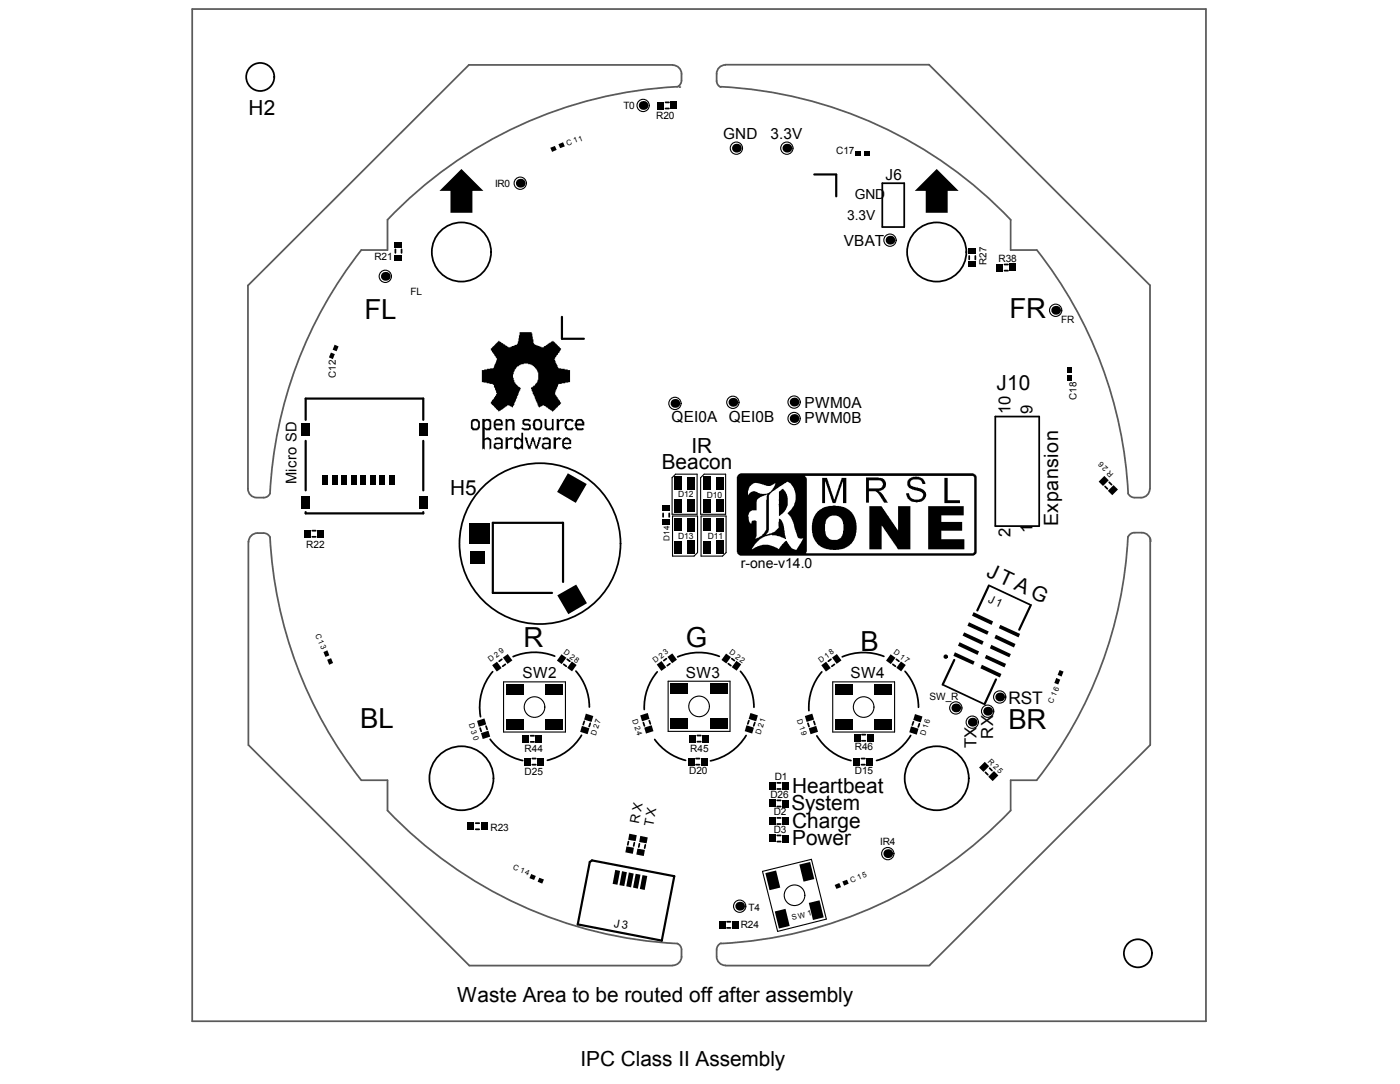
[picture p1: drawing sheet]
<svg xmlns="http://www.w3.org/2000/svg" width="279mm" height="216mm" viewBox="0 0 279 216" stroke-linecap="round" stroke-linejoin="round" font-family="sans-serif">
<circle cx="135.4" cy="17.3" r=".17" fill="#5a5a5a"/>
<g fill="none" stroke="#5a5a5a" stroke-width=".35">
<path d="M38.3 1.8h202.1v201.6h-202.1zM93.4 13l-44 43.9v40.5a1.75 1.75 0 0 0 1.8 1.7M93.4 12.9h40.7M134.1 13a1.75 1.75 0 0 1 1.7 1.7M135.8 14.7a2.37 2.37 0 0 1-.5 2.4l-.3 .2a85.5 85.5 0 0 0-57.8 26.5v6h-5.2M142.8 16.1a1.35 1.35 0 0 0 .9 1.3M142.8 16.2a2.66 2.66 0 0 1 .9-3l.9-.3h40.6l44 43.9M143.7 17.3a85.7 85.7 0 0 1 57.7 26.5v6h5.3a85.3 85.3 0 0 1 18.2 48.4M72 49.8a85.3 85.3 0 0 0-18.2 48.5M229.2 56.8v40.6M53.8 98.3a1.36 1.36 0 0 1-1.2 .8h-1.3M229.2 97.4a1.75 1.75 0 0 1-1.8 1.7 2.36 2.36 0 0 1-2.4-.6l-.2-.3"/>
<path d="M49.5 107.8l.1 40.6 43.9 43.9h40.6a1.75 1.75 0 0 0 1.7-1.8M52.5 106.2a2.48 2.48 0 0 0-2.7 .8l-.2 .9M52.6 106.2a1.36 1.36 0 0 1 1.2 .8 85.4 85.4 0 0 0 18.2 48.4M224.8 106.9a85.3 85.3 0 0 1-18.1 48.5M226.1 106.1a1.36 1.36 0 0 0-1.2 .8M226.2 106.1a2.64 2.64 0 0 1 2.9 .9l.2 .8M229.3 107.2v41.2l-44 43.9h-40.7a1.75 1.75 0 0 1-1.8-1.8M72 155.4h5.2v6a85.7 85.7 0 0 0 57.8 26.5 1.35 1.35 0 0 1 .8 1.3M206.6 155.4h-5.2v6a85.7 85.7 0 0 1-57.7 26.5M135.8 189.2v1.5M142.8 189.2v1.3M143.7 187.9a1.44 1.44 0 0 0-.9 1.3"/>
</g>
<g fill="#000">
<path d="M87.6 38l4.4-4.3 4.3 4.3h-2.1v4.4h-4.4v-4.4zM182.3 38l4.4-4.3 4.4 4.3h-2.2v4.4h-4.4v-4.4zM97.8 69.4l1.6-1.5 .4 .2 .2 .2h.2l.1 .3h.3l.1 .2h.2l.4 .4h.5l.2-.3 1-.2 .1-.3h.1v-.4h.1l.3-1.8h2.4l.5 2.4 .4 .1v.1l.6 .1v.1h.4v.2h.5l.1-.3h.2l.5-.5h.2l.2-.2h.2l.1-.2 .4-.1 1.5 1.5-.3 .9-.3 .1v.2l-.3 .2v.3l-.4 .3 .2 .9h.2v.2l.2 .3v.3l.3 .3 2.2 .3v2.4l-2.2 .4-.3 .7h-.1v.3l-.3 .3v.8l.4 .5 .3 .6 .2 .1 .2 .6-1.5 1.6h-.3l-.1-.3-.6-.2-.1-.3-.3-.1-.4-.4h-.4v.2l-.5 .1v.1l-.3-.1-.2-.8h-.2l-.1-.6-.2-.3v-.4l-.3-.2-.2-.8h-.1v-.4h-.2v-.3h.3l.2-.4h.3l.1-.3 .4-.3 .1-.6h.1v-1.4h-.1l-.3-.7-.2-.1-.5-.6-.5-.3h-.4v-.1h-.9v.1h-.5l-.2 .3h-.3l-.1 .2h-.2l-.2 .5-.3 .1-.1 .5h-.1v.4h-.1v.7h.1l.1 .9 .2 .1v.3l.6 .6 .5 .2-.1 .5-.3 .2-.1 .6-.2 .3-.2 .9h-.2v.2l-.2 .3v.4l-.2 .2v.2l-.5-.1-.2-.3h-.5l-.2 .3-.7 .3-.1 .3h-.3v.2l-.4 .2-.1-.3-.3-.1-.2-.4-.3-.1-.1-.2-.6-.5v-.4l.6-.6 .3-.5 .2-.2v-.2h.1l-.3-1.2-.3-.2v-.4l-.2-.1v-.1l-2.2-.4v-2.4l2.3-.3 .2-.8 .3-.2 .1-.6h.1v-.5l-.5-.5-.2-.5-.2-.2v-.2l-.3-.1zM100.8 83.4h.4v.3l.2-.3h.7l.4 .3 .1 2h-.5v-1.7l-.2-.1v-.1h-.5l-.2 .2v1.7h-.4zM100.8 87.1h.4v.3l.4-.2v-.1l.7 .1-.2 .4-.5-.1-.4 .2v1.7h-.3v.1h-.1zM104.1 83.7l.4-.3 1.2 .1 .1 .3-.2 .2-.3-.1v-.1h-.7l-.1 .1v.4l.1 .1 1.1 .1v1.1h-.3v.1h-1v-.1l-.5-.1 .2-.4 .4 .2 .9-.1v-.4h-.1h-.8v-.2l-.4-.1zM104.6 87.1l.5 .1v.5h.1l.2 1.1 .3-.3 .4-1.4h.3v.4h.1v.4h.2v.4l.2 .5h.1l.1-.7h.1l.2-1h.5l-.2 .6h-.1l-.1 .8h-.1v.3h-.2v.4h-.1v.3l-.4-.2v-.4h-.2v-.4h-.1l-.1-.6-.2 .1v.5h-.2v.3h-.1l-.1 .7-.4-.1-.3-1.2h-.2l-.1-.7h-.1zM108.6 83.4h.3v1.6l.3 .3h.6l.2-.2v-1.7h.3v2.3h-.3v-.2h-.1l-.1 .2h-.9l-.2-.2v-.3h-.1zM110.3 87.1h.5v.3l.4-.2v-.1l.7 .1-.2 .4-.5-.1-.4 .2v1.8l-.1-.1h-.4zM111 83.4h.4l-.1 .3h.3l.1-.3 .8 .1-.2 .4-.2-.1h-.4l-.3 .2v1.7h-.4zM112.7 83.7l.4-.3h.8l.4 .3-.1 .3h-.3l-.1-.2-.7 .1-.1 .6h-.1l.1 .6 .2 .2h.6l.3-.2 .2 .1v.3l-.2 .2h-1v-.1l-.4-.1-.2-.5v-.7zM155.3 97.8l.8-.4 .7 1 .2 .8v1.4l-.3 .9-1.3 1.3h-.1l-.1-1.9z"/>
<path d="M163.9 95.2h.9l1.5 4.3 1.4-4.3h1v5h-.7v-4.3l-1.5 4.3h-.5l-.1-.1-.6-2.1-.7-2-.2-.1v4.3h-.5zM181.1 95.5l.8-.5h1.3l.8 .4 .4 .7v.3h-.5l-.3-.7-.3-.2h-1.3l-.1 .1a.69 .69 0 0 0-.5 .7 .69 .69 0 0 0 .5 .6l1.1 .2 1.1 .4 .5 .6v.9l-.3 .4-.6 .5-.8 .2-1.3-.2-.7-.6-.3-.7v-.4h.6l.3 .9 .7 .4h1l.4-.2 .3-.4a.54 .54 0 0 0-.3-.8l-.3-.3-1.5-.3-.6-.3-.4-.6v-.6zM188.2 95.2h.7v4.4h2.4v.6h-3.1zM173.3 100.8h2.4l3.2 4.8 .1-4.8h2.5v8.6h-2.6l-.2-.6-2.9-4.1-.1 4.7h-2.4zM185 100.8h7.1v1.8h-4.5v1.4h4.2v1.7h-4.2v1.7h4.6v2h-7.2z"/>
<path d="M93.9 83.7l.4-.3h.9l.4 .5v1.3h-.1l-.1 .4h-.2v.1h-1l-.3-.2zM94.2 84v1.1l.2 .2 .8-.1v-.2h.1v-.9h-.1v-.2l-.6-.1v.1z"/>
<path d="M96.1 83.4h.5v.3l.2-.3h.8l.3 .4v1.7l-.2 .2h-.9l-.2-.2v1.9l.4-.2v-.1h.4v.1h.3l.2 .3v1.9h-.2v.1l-.1-1.8a.63 .63 0 0 0-1 0v1.8l-.1-.1-.4 .1zM96.6 84v.6a.52 .52 0 0 0 .2 .7l.5-.1a.64 .64 0 0 0 .3-.8v-.4l-.3-.1v-.1h-.5z"/>
<path d="M98.5 87.4l.4-.2v-.1h.8v.1h.2l.3 .3v1.9l-.5-.1-.2 .1v.1h-.5v-.1l-.5-.1-.1-.8 .2-.3h1.2v-.5l-.2-.2h-.6l-.2 .2zM98.8 88.5v.4h.1l.1 .3h.6l.2-.3v-.4z"/>
<path d="M98.5 83.8l.4-.4h.8l.4 .3 .2 1.1h-1.5l.2 .5h1.2l-.3 .4h-1v-.1h-.3v-.3l-.2-.2zM99 83.8l-.2 .6h1v-.4l-.2-.1v-.1z"/>
<path d="M102.6 87.4l.4-.2v-.1h.4l.3 .3h.2v-1.2h.4v3.3l-.4-.2-.5 .1v.1l-.8-.2zM103 87.6v.3h-.2v.9h.2v.2l.4 .2v-.2l.4-.1 .1-.8h-.1l-.1-.5z"/>
<path d="M106.3 83.8l.5-.4h.8l.4 .4 .1 1.3-.2 .2v.3h-.3v.1h-.9l-.4-.4zM106.7 84v.6a.52 .52 0 0 0 .2 .7h.6a1.16 1.16 0 0 0-.1-1.5h-.5z"/>
<path d="M108.1 87.4l.4-.2v-.1h.8v.1h.2l.3 .3v1.9l-.4 .1-.1-.2-.3 .1v.1h-.4v-.1l-.5-.1-.1-.8 .2-.3h1.2v-.6l-.8-.1-.3 .2zM108.3 88.5v.4h.2l.1 .3h.6l.2-.3v-.4z"/>
<path d="M112.1 87.5l.3-.3h.2v-.1h.6v.1h.3l.1 .3 .2 .1v.9h-1.4v.3l.2 .2 .6 .2v-.2l.4-.1v.1h.2v.3l-1.1 .2v-.1h-.3l-.3-.2zM112.6 87.6l-.1 .3h-.1v.3h1.1l-.1-.6z"/>
<path d="M114.9 83.5l1.1-.1 .3 .4v.2h.2v.8h-1.5v.3l.3 .2 .9-.1 .1 .4h-.2v.1h-1.1l-.3-.4-.2-1h.2zM115 84v.4h1.1l-.1-.1v-.4h-.2v-.1h-.5v.1z"/>
<path d="M172.6 95.1h2.5l.9 .2 .3 .2 .3 .5v.9l-.5 .6-.9 .3 .8 .7 1 1.6h-.8l-.9-1.6-.8-.7h-1.3v2.3h-.6zM173.2 95.7v1.6h2.1l.4-.2 .1-.2a.91 .91 0 0 0-.2-1.2z"/>
<path d="M147.1 94.5l.5-.2h46.4l.2 .2a1.06 1.06 0 0 1 .5 1.3v14.3l-.1 .2-.5 .4h-46.6l-.5-.4-.1-.3v-15zM149.4 96.8l-.3 1v.8l.5-.5 .4-.3h.5l1 .5 1.2 .1 .5-.2 .5-.4 .6-.7 .3-.9-.9 .6h-.8l-1.5-.5-1-.1zM151 99.4l-.2 .5v1.7l-1 .1-.4 .2-.3 .7 .2 1.3 .3 .4h.2v-.4l.2-.2 .5-.1 .3 .2v3l-.3 .5 1.3-.6 .9-1.2v-6l.2-1-1.4 .5zM153.6 98.2l-.1 .2a1.21 1.21 0 0 0-.3 1.2v6.1l-.5 .8 1.7-.6 .7-.7 .2-.2-.1-1.1 .1-.6 .5 .3 .3 .6 .6 3.2-1-.3-.2-.3-.9-.2-1-.1-1.1 .3-1.1 .6-1 1-.6 1 1.1-.6 1.1-.3h1.4l1.9 .9 .6-1 .8-.7 1.1 1.5 .6 .3h.4l1.2-2v-.3l-.6 .1-.4-.2-.6-1.7-.3-1.4-.4-.9-.6-.6a.31 .31 0 0 1-.1-.4 .31 .31 0 0 1 .3-.2l.9-1.1 .4-1.3-.2-1.8-.3-.7-.6-.8-.7-.2zM160.4 94.8l.4 .5v14.6l-.1 .3h33.3l.2-.2v-14.4a.67 .67 0 0 0-.3-.8z"/>
<path d="M162.9 101.9l1.4-.9 1.7-.3 2.2 .3 1.2 .7 .5 .4 .5 1 .3 1.6-.1 2-.8 1.5-1.4 1-1.7 .3-2.2-.2-1.3-.7-1-1.4-.4-1.5 .1-1.6 .1-.8zM164.8 103.4l-.4 1v1.4l.4 1 .5 .6 .5 .1h1.1l.6-.3 .4-.5 .2-1v-1.3l-.4-1.1-.9-.6h-1l-.6 .2z"/>
<circle cx="103.7" cy="36.5" r=".87"/>
<circle cx="128.2" cy="21" r=".87"/>
<circle cx="146.8" cy="29.5" r=".87"/>
<circle cx="156.8" cy="29.5" r=".87"/>
<circle cx="76.8" cy="55" r=".87"/>
<circle cx="177.4" cy="47.8" r=".87"/>
<circle cx="210.4" cy="61.8" r=".87"/>
<circle cx="134.5" cy="80.3" r=".87"/>
<circle cx="146.1" cy="80.1" r=".87"/>
<circle cx="158.3" cy="80.1" r=".87"/>
<circle cx="158.3" cy="83.4" r=".87"/>
<circle cx="199.3" cy="138.8" r=".87"/>
<circle cx="190.5" cy="141" r=".87"/>
<circle cx="193.8" cy="143.8" r=".87"/>
<circle cx="196.9" cy="141.7" r=".87"/>
<circle cx="177" cy="170" r=".87"/>
<circle cx="147.4" cy="180.5" r=".87"/>
</g>
<g fill="none" stroke="#000" stroke-width=".44">
<path d="M162.3 34.7h4.4M166.7 34.8v4.3M112 63.1v4.4h4.4M60.9 83.6v-4.2h23.5v4.2M60.9 87.8v9.9M84.4 87.8v9.9M60.9 102v.3h23.5v-.3M112.2 115.9v-11.8h-14v14h11.8M197.1 116.6l-2.3 5M190.2 131.4l-2.3 5M198.5 135.3l-2.3 5M205.5 120.5l-2.3 4.9"/>
<path d="M117.6 171.7l.4-.3 16.4 3.1-2.5 12.8-16.7-3.2z"/>
<circle cx="188.5" cy="130.8" r=".22"/>
</g>
<g fill="none" stroke="#000" stroke-width=".35">
<path d="M132.6 20.4h.7M132.6 21.6h.7M175.9 36.5h4.3v8.7h-4.3zM78.8 49.7v.7M80 49.7v.7M193.2 51v.7M194.4 51v.7M200.2 52.7h.7M200.2 53.9h.7M198.4 83h8.7v21.8h-8.7zM220.3 96.9l.4 .5M221.1 96.1l.5 .4"/>
<path d="M62.2 106.9h.7M62.2 105.7h.7M132.2 102.3v.6M133.4 102.3v.6M197.3 116.7l7.9 3.7M98.2 133.8a10.9 10.9 0 0 0-2.4 9M100 131.3l-.5 .4M100.7 132.3l-.5 .4M110.6 130.7a11 11 0 0 0-8.3 .1M112.4 132.3l.5 .4M113.1 131.3l.5 .4M114.8 133.7a10.9 10.9 0 0 1 2.7 7.1"/>
<path d="M131 133.8a10.9 10.9 0 0 0-2.6 7.5M132.8 131.2l-.5 .4M133.5 132.2l-.5 .4M143.4 130.7a11 11 0 0 0-8.3 .1M145.2 132.2l.5 .4M145.9 131.2l.5 .4M147.6 133.7a10.9 10.9 0 0 1 2.7 7.2M163.8 133.8a10.9 10.9 0 0 0-2.6 7.7M165.6 131.3l-.5 .4M166.3 132.3l-.5 .4M176.2 130.7a11 11 0 0 0-8.3 .1M178 132.3l.5 .4"/>
<path d="M178.7 131.3l.5 .4M180.4 133.7a10.9 10.9 0 0 1 2.7 7.2M188.1 136.5l7.9 3.7M95.7 145l.2 .7M96.9 144.6l.2 .7M97.7 147.2a10.9 10.9 0 0 0 6.5 4.3M105.8 147.8h.7M105.8 146.5h.7M106.1 152.3h.7M106.1 151.1h.7M115.9 146.4a10.9 10.9 0 0 1-6.8 5M116.5 143.7l-.3 .6"/>
<path d="M117.6 144.1l-.2 .6M128.2 143.9l.3 .7M129.4 143.5l.2 .7M130.5 147.3a10.9 10.9 0 0 0 6.1 4.1M138.7 152.3h.7M138.7 151.1h.7M139 146.5h.7M139 147.7h.7M148.7 146.5a10.9 10.9 0 0 1-7.1 5M149.3 143.5l-.3 .7M150.4 143.9l-.2 .7M154.9 159.4h.7"/>
<path d="M154.9 155.9h.7M154.9 157.1h.7M161 144.1l.3 .6M162.2 143.7l.2 .6M162.8 146.6a10.9 10.9 0 0 0 6.8 4.9M171.7 152.3h.7M171.7 151.1h.7M171.8 146.3h.7M171.8 147.5h.7M181.5 146.5a10.9 10.9 0 0 1-6.8 5M182.1 143.7l-.2 .7M183.3 144.1l-.3 .7"/>
<path d="M196.4 153.8l.5 .5M197.2 153l.5 .5M94.8 165.2h.7M94.8 164h.7M125.3 167.6l-.2 .7M126.4 167.8l-.1 .7M127.4 168.1l-.1 .6M128.6 168.3l-.1 .6M154.9 166.4h.7M154.9 167.6h.7M154.9 162.9h.7M154.9 164.1h.7"/>
<path d="M154.9 160.6h.7M144.9 184.8h.7M144.9 183.6h.7"/>
<circle cx="51.9" cy="15.3" r="2.8"/>
<circle cx="92" cy="50.2" r="5.9"/>
<circle cx="186.7" cy="50.2" r="5.9"/>
<circle cx="107.6" cy="108.3" r="16"/>
<circle cx="92" cy="155" r="6.4"/>
<circle cx="186.7" cy="155" r="6.4"/>
<circle cx="226.8" cy="189.9" r="2.8"/>
</g>
<g fill="none" stroke="#000" stroke-width=".22">
<path d="M134 95.1l.7-.7h4.2v8h-4.9zM139.6 95.1l.7-.7h4.3v8h-5zM134 102.8h5v7.3l-.7 .7h-4.3zM139.7 102.8h5v7.3l-.7 .7h-4.3zM100.4 135.8h12.3v10h-12.3zM133.2 135.7h12.3v10h-12.3zM166 135.8h12.3v10h-12.3zM152 173.6l9.7-2.4 3 11.9-9.7 2.4z"/>
<circle cx="103.7" cy="36.5" r="1.22"/>
<circle cx="128.2" cy="21" r="1.22"/>
<circle cx="146.8" cy="29.5" r="1.22"/>
<circle cx="156.8" cy="29.5" r="1.22"/>
<circle cx="76.8" cy="55" r="1.22"/>
<circle cx="177.4" cy="47.8" r="1.22"/>
<circle cx="210.4" cy="61.8" r="1.22"/>
<circle cx="134.5" cy="80.3" r="1.22"/>
<circle cx="146.1" cy="80.1" r="1.22"/>
<circle cx="158.3" cy="80.1" r="1.22"/>
<circle cx="158.3" cy="83.4" r="1.22"/>
<circle cx="199.3" cy="138.8" r="1.22"/>
<circle cx="106.5" cy="140.8" r="2.05"/>
<circle cx="139.3" cy="140.7" r="2.05"/>
<circle cx="172.1" cy="140.8" r="2.05"/>
<circle cx="190.5" cy="141" r="1.22"/>
<circle cx="193.8" cy="143.8" r="1.22"/>
<circle cx="196.9" cy="141.7" r="1.22"/>
<circle cx="158.4" cy="178.3" r="2.05"/>
<circle cx="177" cy="170" r="1.22"/>
<circle cx="147.4" cy="180.5" r="1.22"/>
</g>
<g fill="#000">
<path d="M109.7 29.4l.9-.3 .4 .8-1 .4z" fill-rule="evenodd"/>
<path d="M111.3 28.7l.9-.4 .4 .9-.9 .3z" fill-rule="evenodd"/>
<path d="M131.1 20.3h1.2v1.5h-1.2z" fill-rule="evenodd"/>
<path d="M133.7 20.2h1.2v1.5h-1.2z" fill-rule="evenodd"/>
<path d="M170.5 30.2h1.1v.8h-1.1z" fill-rule="evenodd"/>
<path d="M172.3 30.2h1v.8h-1z" fill-rule="evenodd"/>
<path d="M78.6 50.7h1.6v1.2h-1.6z" fill-rule="evenodd"/>
<path d="M78.6 48.1h1.6v1.2h-1.6z" fill-rule="evenodd"/>
<path d="M193 52h1.6v1.2h-1.6z" fill-rule="evenodd"/>
<path d="M193 49.5h1.6v1.1h-1.6z" fill-rule="evenodd"/>
<path d="M198.6 52.6h1.3v1.5h-1.3z" fill-rule="evenodd"/>
<path d="M201.3 52.5h1.2v1.5h-1.2z" fill-rule="evenodd"/>
<path d="M66 70.2l.7 .3-.4 1-.7-.3z" fill-rule="evenodd"/>
<path d="M66.7 68.7l.8 .3-.4 1-.8-.3z" fill-rule="evenodd"/>
<path d="M212.8 73.1h.9v1h-.9z" fill-rule="evenodd"/>
<path d="M212.8 74.8h.9v1h-.9z" fill-rule="evenodd"/>
<path d="M60 98.7h1.8v2.6h-1.8z" fill-rule="evenodd"/>
<path d="M60 84.3h1.8v2.5h-1.8z" fill-rule="evenodd"/>
<path d="M64.3 94.7h1v1.9h-1z" fill-rule="evenodd"/>
<path d="M66.2 94.7h1.1v1.9h-1.1z" fill-rule="evenodd"/>
<path d="M68.1 94.7h1v1.9h-1z" fill-rule="evenodd"/>
<path d="M70 94.7h1v1.9h-1z" fill-rule="evenodd"/>
<path d="M71.9 94.7h1.1v1.9h-1.1z" fill-rule="evenodd"/>
<path d="M73.8 94.7h1v1.9h-1z" fill-rule="evenodd"/>
<path d="M75.7 94.7h1v1.9h-1z" fill-rule="evenodd"/>
<path d="M77.6 94.7h1v1.9h-1z" fill-rule="evenodd"/>
<path d="M83.4 98.7h1.8v2.6h-1.8z" fill-rule="evenodd"/>
<path d="M83.4 84.3h1.8v2.5h-1.8z" fill-rule="evenodd"/>
<path d="M113.2 94.3l3.7 2.1-2.1 3.8-3.8-2.2z" fill-rule="evenodd"/>
<path d="M134.5 99.4h1.4v2.6h-1.4z" fill-rule="evenodd"/>
<path d="M134.5 94.9h1.4v2.6h-1.4z" fill-rule="evenodd"/>
<path d="M137.1 99.4h1.4v2.6h-1.4z" fill-rule="evenodd"/>
<path d="M137.1 95h1.4v2.5h-1.4z" fill-rule="evenodd"/>
<path d="M140.2 99.4h1.4v2.6h-1.4z" fill-rule="evenodd"/>
<path d="M140.2 94.9h1.4v2.6h-1.4z" fill-rule="evenodd"/>
<path d="M142.8 99.4h1.4v2.6h-1.4z" fill-rule="evenodd"/>
<path d="M142.8 95h1.4v2.5h-1.4z" fill-rule="evenodd"/>
<path d="M219 95.9l1.1-1.1 .9 .9-1.1 1.1z" fill-rule="evenodd"/>
<path d="M220.8 97.8l1.2-1.2 .8 .9-1.1 1.1z" fill-rule="evenodd"/>
<path d="M60.7 105.5h1.2v1.6h-1.2z" fill-rule="evenodd"/>
<path d="M63.3 105.6h1.2v1.5h-1.2z" fill-rule="evenodd"/>
<path d="M93.6 109.9h3v2.4h-3z" fill-rule="evenodd"/>
<path d="M93.6 104.1h4.1v4.2h-4.1z" fill-rule="evenodd"/>
<path d="M111.1 118.6l3.7-2.2 2.2 3.7-3.7 2.2z" fill-rule="evenodd"/>
<path d="M132 103.3h1.6v1.2h-1.6z" fill-rule="evenodd"/>
<path d="M132 100.7h1.6v1.2h-1.6z" fill-rule="evenodd"/>
<path d="M134.5 103.3h1.4v2.5h-1.4z" fill-rule="evenodd"/>
<path d="M134.5 107.7h1.4v2.6h-1.4z" fill-rule="evenodd"/>
<path d="M137.1 103.2h1.4v2.6h-1.4z" fill-rule="evenodd"/>
<path d="M137.1 107.7h1.4v2.6h-1.4z" fill-rule="evenodd"/>
<path d="M140.2 103.3h1.4v2.5h-1.4z" fill-rule="evenodd"/>
<path d="M140.2 107.7h1.4v2.6h-1.4z" fill-rule="evenodd"/>
<path d="M142.8 103.2h1.4v2.6h-1.4z" fill-rule="evenodd"/>
<path d="M142.8 107.7h1.4v2.6h-1.4z" fill-rule="evenodd"/>
<path d="M64.5 129.9l.8-.4 .3 1-.7 .3z" fill-rule="evenodd"/>
<path d="M65.2 131.4l.8-.3 .4 1-.8 .3z" fill-rule="evenodd"/>
<path d="M98.1 132.5l1-.7 .9 1.3-1 .7z" fill-rule="evenodd"/>
<path d="M100.9 136.2h3.5v2.2h-3.5z" fill-rule="evenodd"/>
<path d="M100.2 131l1-.7 .9 1.2-.9 .7z" fill-rule="evenodd"/>
<path d="M108.7 136.2h3.5v2.2h-3.5z" fill-rule="evenodd"/>
<path d="M111.9 130.3l1 .7-.9 1.3-1-.7z" fill-rule="evenodd"/>
<path d="M114 131.7l.9 .7-.9 1.3-.9-.7z" fill-rule="evenodd"/>
<path d="M130.9 132.4l1-.7 .9 1.2-1 .7z" fill-rule="evenodd"/>
<path d="M133.7 136.1h3.5v2.2h-3.5z" fill-rule="evenodd"/>
<path d="M133 130.8l1-.7 .9 1.3-.9 .7z" fill-rule="evenodd"/>
<path d="M141.5 136.1h3.5v2.2h-3.5z" fill-rule="evenodd"/>
<path d="M144.7 130.2l1 .7-.9 1.2-1-.7z" fill-rule="evenodd"/>
<path d="M146.8 131.6l.9 .7-.9 1.3-.9-.7z" fill-rule="evenodd"/>
<path d="M163.7 132.5l1-.7 .9 1.3-1 .7z" fill-rule="evenodd"/>
<path d="M166.5 136.2h3.5v2.2h-3.5z" fill-rule="evenodd"/>
<path d="M165.8 131l1-.7 .9 1.2-.9 .7z" fill-rule="evenodd"/>
<path d="M174.3 136.2h3.5v2.2h-3.5z" fill-rule="evenodd"/>
<path d="M177.5 130.3l1 .7-.9 1.3-1-.7z" fill-rule="evenodd"/>
<path d="M179.6 131.7l.9 .7-.9 1.3-.9-.7z" fill-rule="evenodd"/>
<path d="M190.3 129.9l4 1.8-.3 .7-4-1.8z" fill-rule="evenodd"/>
<path d="M191.3 127.9l3.8 1.8-.3 .7-3.9-1.8z" fill-rule="evenodd"/>
<path d="M192.2 125.9l3.9 1.8-.3 .7-3.9-1.8z" fill-rule="evenodd"/>
<path d="M193.1 123.9l4 1.9-.3 .6-4-1.8z" fill-rule="evenodd"/>
<path d="M194.1 121.9l3.8 1.9-.3 .7-3.9-1.9z" fill-rule="evenodd"/>
<path d="M195.7 132.4l3.9 1.8-.3 .7-3.9-1.8z" fill-rule="evenodd"/>
<path d="M196.6 130.4l3.9 1.8-.3 .7-3.9-1.8z" fill-rule="evenodd"/>
<path d="M197.6 128.4l3.9 1.9-.3 .6-3.9-1.8z" fill-rule="evenodd"/>
<path d="M198.5 126.4l3.9 1.9-.3 .7-3.9-1.9z" fill-rule="evenodd"/>
<path d="M199.4 124.5l3.9 1.8-.3 .6-3.9-1.8z" fill-rule="evenodd"/>
<path d="M210.5 135l.8 .4-.4 .9-.8-.3z" fill-rule="evenodd"/>
<path d="M211.2 133.5l.8 .3-.4 1-.8-.4z" fill-rule="evenodd"/>
<path d="M95.1 143.6l1.5-.5 .3 1.2-1.5 .5z" fill-rule="evenodd"/>
<path d="M95.9 146l1.5-.5 .3 1.2-1.5 .5z" fill-rule="evenodd"/>
<path d="M100.9 143.2h3.5v2.2h-3.5z" fill-rule="evenodd"/>
<path d="M104.2 146.4h1.2v1.5h-1.2z" fill-rule="evenodd"/>
<path d="M104.5 150.9h1.3v1.5h-1.3z" fill-rule="evenodd"/>
<path d="M106.8 146.4h1.2v1.5h-1.2z" fill-rule="evenodd"/>
<path d="M107.2 150.9h1.2v1.6h-1.2z" fill-rule="evenodd"/>
<path d="M108.7 143.2h3.5v2.2h-3.5z" fill-rule="evenodd"/>
<path d="M116 144.6l1.5 .5-.4 1.1-1.5-.4z" fill-rule="evenodd"/>
<path d="M116.8 142.1l1.5 .5-.4 1.2-1.5-.5z" fill-rule="evenodd"/>
<path d="M127.6 142.5l1.5-.5 .4 1.2-1.5 .5z" fill-rule="evenodd"/>
<path d="M128.4 144.9l1.5-.5 .3 1.2-1.4 .5z" fill-rule="evenodd"/>
<path d="M133.7 143.1h3.5v2.2h-3.5z" fill-rule="evenodd"/>
<path d="M137.2 150.9h1.2v1.5h-1.2z" fill-rule="evenodd"/>
<path d="M137.4 146.3h1.2v1.6h-1.2z" fill-rule="evenodd"/>
<path d="M139.8 150.9h1.2v1.6h-1.2z" fill-rule="evenodd"/>
<path d="M140 146.4h1.3v1.5h-1.3z" fill-rule="evenodd"/>
<path d="M141.5 143.1h3.5v2.2h-3.5z" fill-rule="evenodd"/>
<path d="M148.8 144.4l1.5 .5-.4 1.2-1.5-.5z" fill-rule="evenodd"/>
<path d="M149.6 142l1.5 .5-.4 1.2-1.5-.5z" fill-rule="evenodd"/>
<path d="M153.3 155.7h1.3v1.6h-1.3z" fill-rule="evenodd"/>
<path d="M156 155.8h1.2v1.5h-1.2z" fill-rule="evenodd"/>
<path d="M160.4 142.6l1.5-.5 .4 1.2-1.5 .5z" fill-rule="evenodd"/>
<path d="M161.2 145.1l1.5-.5 .3 1.2-1.4 .4z" fill-rule="evenodd"/>
<path d="M166.5 143.2h3.5v2.2h-3.5z" fill-rule="evenodd"/>
<path d="M170.1 150.9h1.3v1.5h-1.3z" fill-rule="evenodd"/>
<path d="M170.2 146.1h1.2v1.6h-1.2z" fill-rule="evenodd"/>
<path d="M172.8 150.9h1.2v1.6h-1.2z" fill-rule="evenodd"/>
<path d="M172.8 146.2h1.3v1.5h-1.3z" fill-rule="evenodd"/>
<path d="M174.3 143.2h3.5v2.2h-3.5z" fill-rule="evenodd"/>
<path d="M181.6 144.7l1.5 .4-.4 1.2-1.5-.5z" fill-rule="evenodd"/>
<path d="M182.4 142.2l1.5 .5-.4 1.2-1.5-.5z" fill-rule="evenodd"/>
<path d="M195.1 152.9l1.2-1.2 .9 .9-1.2 1.1z" fill-rule="evenodd"/>
<path d="M197 154.7l1.1-1.1 .9 .8-1.1 1.2z" fill-rule="evenodd"/>
<path d="M93.2 163.8h1.3v1.5h-1.3z" fill-rule="evenodd"/>
<path d="M95.9 163.8h1.2v1.5h-1.2z" fill-rule="evenodd"/>
<path d="M105.9 174.1l.9 .4-.3 .8-1-.4z" fill-rule="evenodd"/>
<path d="M107.5 174.8l.9 .4-.3 .8-.9-.4z" fill-rule="evenodd"/>
<path d="M122.6 173.2l1 .3-.5 2.7-1-.2z" fill-rule="evenodd"/>
<path d="M124 173.5l1 .2-.6 2.8-.9-.2z" fill-rule="evenodd"/>
<path d="M124.9 168.6l1.5 .2-.3 1.3-1.5-.3z" fill-rule="evenodd"/>
<path d="M125.3 173.8l1 .2-.5 2.7-1-.2z" fill-rule="evenodd"/>
<path d="M125.4 166l1.5 .4-.2 1.1-1.5-.2z" fill-rule="evenodd"/>
<path d="M126.7 174l1 .2-.6 2.8-.9-.2z" fill-rule="evenodd"/>
<path d="M127.1 169l1.4 .3-.2 1.2-1.5-.3z" fill-rule="evenodd"/>
<path d="M127.6 166.5l1.5 .3-.2 1.2-1.5-.3z" fill-rule="evenodd"/>
<path d="M128.1 174.3l.9 .2-.5 2.8-1-.3z" fill-rule="evenodd"/>
<path d="M153.3 166.2h1.3v1.5h-1.3z" fill-rule="evenodd"/>
<path d="M153.3 162.7h1.3v1.6h-1.3z" fill-rule="evenodd"/>
<path d="M153.3 159.2h1.3v1.6h-1.3z" fill-rule="evenodd"/>
<path d="M152.5 173.9l2.2-.5 .8 3.4-2.1 .5z" fill-rule="evenodd"/>
<path d="M156 166.3h1.2v1.5h-1.2z" fill-rule="evenodd"/>
<path d="M156 162.8h1.2v1.5h-1.2z" fill-rule="evenodd"/>
<path d="M156 159.3h1.2v1.5h-1.2z" fill-rule="evenodd"/>
<path d="M159.3 172.2l2.2-.5 .8 3.4-2.1 .5z" fill-rule="evenodd"/>
<path d="M166.4 176.3l.9-.4 .3 .8-.9 .3z" fill-rule="evenodd"/>
<path d="M167.9 175.6l.9-.4 .4 .8-1 .4z" fill-rule="evenodd"/>
<path d="M143.3 183.4h1.2v1.5h-1.2z" fill-rule="evenodd"/>
<path d="M145.9 183.5h1.3v1.5h-1.3z" fill-rule="evenodd"/>
<path d="M154.4 181.5l2.2-.5 .8 3.4-2.1 .5z" fill-rule="evenodd"/>
<path d="M161.2 179.8l2.2-.5 .8 3.4-2.2 .5z" fill-rule="evenodd"/>
</g>
<g font-size="5.5">
<text x="72.6" y="63.5">FL</text>
<text x="201.2" y="63.3">FR</text>
<text x="104.4" y="128.8">R</text>
<text x="136.7" y="128.8">G</text>
<text x="171.5" y="129.7">B</text>
<text x="71.8" y="144.9">BL</text>
<text x="201" y="145.1">BR</text>
</g>
<g font-size="4.1">
<text x="49.6" y="23">H2</text>
<text x="198.6" y="77.6">J10</text>
<text x="131.9" y="93.4">Beacon</text>
<text x="137.8" y="90.2">IR</text>
<text x="89.7" y="98.7">H5</text>
<text x="196.4" y="114.8" transform="rotate(25 196.4 114.8)">J T A G</text>
<text x="157.8" y="161.3">System</text>
<text x="157.9" y="157.9">Heartbeat</text>
<text x="157.9" y="164.9">Charge</text>
<text x="157.9" y="168.3">Power</text>
<text x="91.1" y="199.5">Waste Area to be routed off after assembly</text>
<text x="115.7" y="212.3">IPC Class II Assembly</text>
</g>
<text font-size="3.9" x="210.9" y="104.8" transform="rotate(-90 210.9 104.8)">Expansion</text>
<text font-size="3.4" x="201" y="140.1">RST</text>
<g font-size="3.3">
<text x="201.4" y="82.5" transform="rotate(-90 201.4 82.5)">10</text>
<text x="205.8" y="82.5" transform="rotate(-90 205.8 82.5)">9</text>
<text x="201.4" y="107" transform="rotate(-90 201.4 107)">2</text>
<text x="205.8" y="106.1" transform="rotate(-90 205.8 106.1)">1</text>
<text x="194.7" y="149.1" transform="rotate(-90 194.7 149.1)">TX</text>
<text x="197.9" y="147.1" transform="rotate(-90 197.9 147.1)">RX</text>
</g>
<g font-size="3.1">
<text x="144.2" y="27.8">GND</text>
<text x="153.6" y="27.8">3.3V</text>
<text x="176.5" y="35.8">J6</text>
<text x="168.2" y="48.9">VBAT</text>
<text x="160.3" y="81.2">PWM0A</text>
<text x="133.9" y="84.1">QEI0A</text>
<text x="145.2" y="84.1">QEI0B</text>
<text x="160.3" y="84.3">PWM0B</text>
<text x="104.1" y="135.1">SW2</text>
<text x="136.7" y="135.1">SW3</text>
<text x="169.5" y="135.1">SW4</text>
</g>
<text font-size="2.9" x="59.1" y="96.5" transform="rotate(-90 59.1 96.5)">Micro SD</text>
<text font-size="2.8" x="147.7" y="113.1">r-one-v14.0</text>
<g font-size="2.7">
<text x="170.4" y="39.5">GND</text>
<text x="168.9" y="43.9">3.3V</text>
</g>
<g font-size="2.6">
<text x="127.3" y="164.1" transform="rotate(-79 127.3 164.1)">R X</text>
<text x="130.2" y="164.8" transform="rotate(-79 130.2 164.8)">T X</text>
</g>
<g font-size="2.3">
<text x="196.9" y="119.8" transform="rotate(25 196.9 119.8)">J 1</text>
<text x="122.3" y="184.6" transform="rotate(11 122.3 184.6)">J 3</text>
</g>
<g font-size="2">
<text x="124.3" y="21.7">T0</text>
<text x="130.8" y="23.6">R20</text>
<text x="166.7" y="30.6">C17</text>
<text x="98.7" y="37.1">IR0</text>
<text x="74.6" y="51.8">R21</text>
<text x="196.6" y="52.9" transform="rotate(-90 196.6 52.9)">R27</text>
<text x="199" y="52.2">R38</text>
<text x="81.8" y="58.7">FL</text>
<text x="211.5" y="64.4">FR</text>
<text x="67" y="75.3" transform="rotate(-90 67 75.3)">C12</text>
<text x="214.6" y="79.7" transform="rotate(-90 214.6 79.7)">C18</text>
<text x="61.1" y="109.1">R22</text>
<text x="185.3" y="139.5">SW_R</text>
<text x="104.6" y="149.7">R44</text>
<text x="137.6" y="149.7">R45</text>
<text x="170.4" y="149.3">R46</text>
<text x="104.6" y="154.3">D25</text>
<text x="137.4" y="154.1">D20</text>
<text x="154.4" y="155.4">D1</text>
<text x="170.4" y="154.1">D15</text>
<text x="153.6" y="158.9">D26</text>
<text x="97.8" y="165.4">R23</text>
<text x="154.2" y="165.9">D3</text>
<text x="154.2" y="162.4">D2</text>
<text x="175.4" y="168.3">IR4</text>
<text x="147.7" y="184.9">R24</text>
<text x="149.2" y="181.4">T4</text>
</g>
<g font-size="1.7">
<text x="135.2" y="98.9">D12</text>
<text x="140.9" y="99.1">D10</text>
<text x="135.2" y="107.4">D13</text>
<text x="141.1" y="107.4">D11</text>
</g>
<text font-size="1.6" x="133.4" y="107.8" transform="rotate(-90 133.4 107.8)">D14</text>
<g font-size="1.5">
<text x="113.1" y="29.1" transform="rotate(-20 113.1 29.1)">C 11</text>
<text x="222" y="94.3" transform="rotate(-135 222 94.3)">R 26</text>
<text x="62.8" y="126.4" transform="rotate(67 62.8 126.4)">C 13</text>
<text x="97.8" y="131.8" transform="rotate(-36 97.8 131.8)">D 29</text>
<text x="112.2" y="130.1" transform="rotate(36 112.2 130.1)">D 28</text>
<text x="145.2" y="130.1" transform="rotate(36 145.2 130.1)">D 22</text>
<text x="178" y="130.1" transform="rotate(36 178 130.1)">D 17</text>
<text x="130.6" y="132.1" transform="rotate(-36 130.6 132.1)">D 23</text>
<text x="163.6" y="132.1" transform="rotate(-36 163.6 132.1)">D 18</text>
<text x="126" y="143.4" transform="rotate(72 126 143.4)">D 24</text>
<text x="158.8" y="143.4" transform="rotate(72 158.8 143.4)">D 19</text>
<text x="209.8" y="140.1" transform="rotate(-65 209.8 140.1)">C 16</text>
<text x="93.4" y="144.3" transform="rotate(72 93.4 144.3)">D 30</text>
<text x="118.8" y="146.7" transform="rotate(-72 118.8 146.7)">D 27</text>
<text x="151.6" y="146.5" transform="rotate(-72 151.6 146.5)">D 21</text>
<text x="184.4" y="146.7" transform="rotate(-72 184.4 146.7)">D 16</text>
<text x="196.9" y="151.7" transform="rotate(45 196.9 151.7)">R 25</text>
<text x="102.2" y="173.1" transform="rotate(23 102.2 173.1)">C 14</text>
<text x="169.7" y="175.9" transform="rotate(-23 169.7 175.9)">C 15</text>
<text x="157.9" y="183.3" transform="rotate(-14 157.9 183.3)">S W 1</text>
</g>
</svg>
